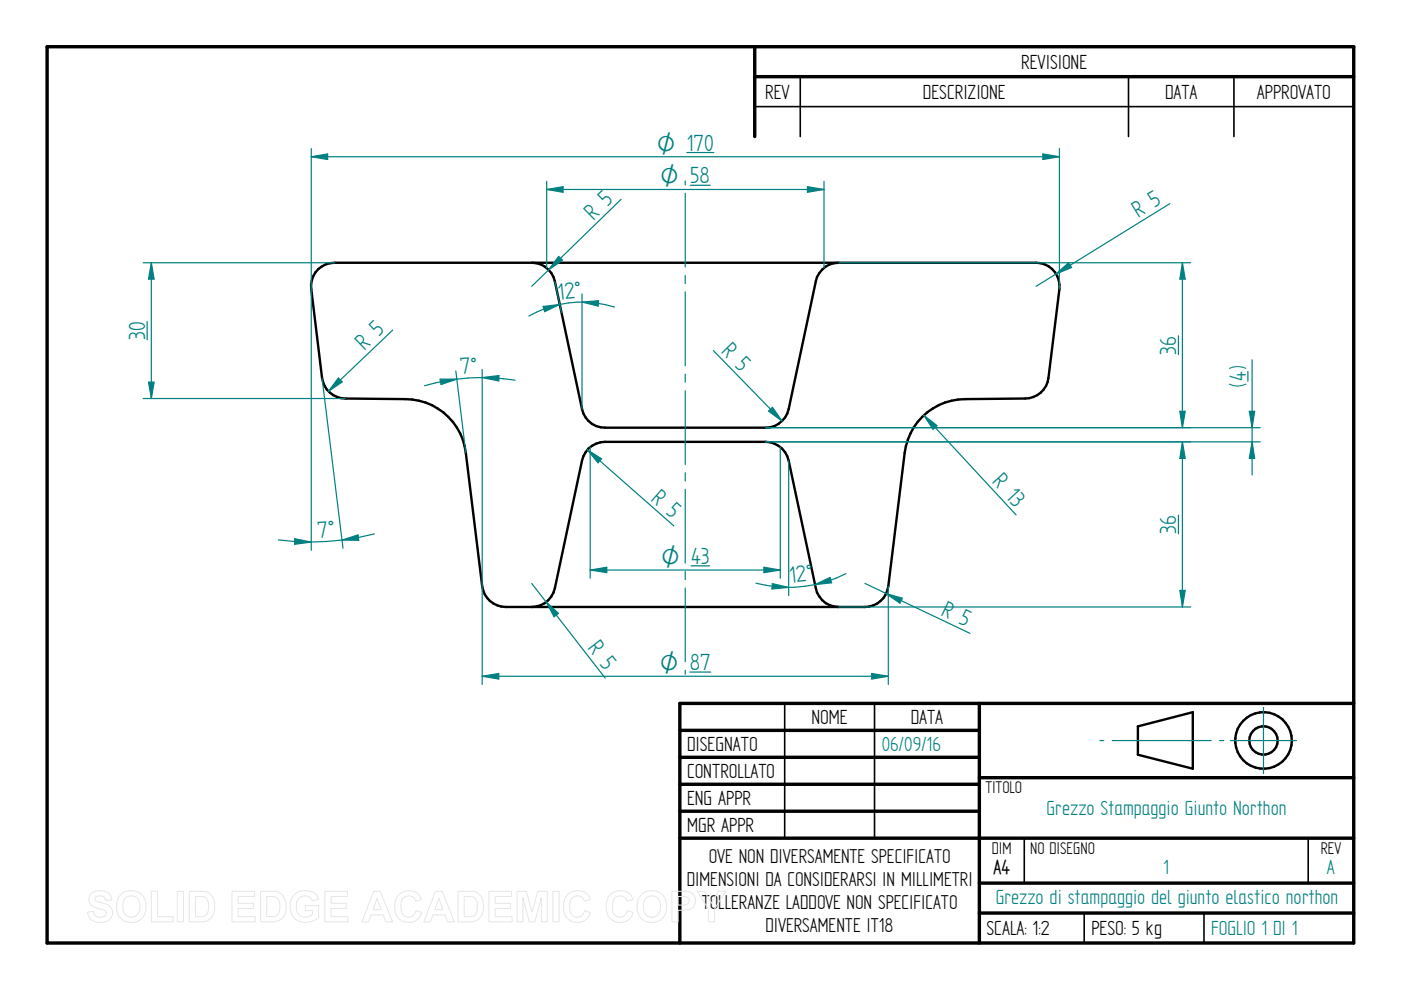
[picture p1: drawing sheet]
<svg xmlns="http://www.w3.org/2000/svg" width="297mm" height="210mm" viewBox="0 0 297 210" stroke-linecap="round" stroke-linejoin="round" font-family="sans-serif">
<g fill="none" stroke="#000" stroke-width=".72">
<path d="M10 9.9h277v190h-277zM160 9.9v19.1M160 16.3h127M144.1 154.9h63.5M207.6 149.1v50.8M287 149.1h-142.9v50.8M144.1 160.6h63.5M144.1 166.3h63.5M144.1 172h63.5M144.1 177.7h142.9M207.6 164.9h79.4M207.6 187.2h79.4"/>
<path d="M207.6 193.6h79.4"/>
</g>
<path d="M169.7 16.3v12.7M239.3 16.3v12.7M261.6 16.3v12.7M160 22.6h127M166.4 149.1v28.6M185.4 149.1v28.6M217.2 177.8v9.4M277.4 177.8v9.4M229.9 193.6v6.3M255.3 193.6v6.3" fill="none" stroke="#000" stroke-width=".34"/>
<g fill="none" stroke="#000" stroke-width=".51">
<path d="M67.5 57a5 5 0 0 1 3.4-1.3h148.8a5 5 0 0 1 4.9 5.6l-2.3 18.8a5 5 0 0 1-4.9 4.4l-12.8 .1a12.9 12.9 0 0 0-12.8 11.4l-3.5 28.3a5 5 0 0 1-4.9 4.4h-76.2a5 5 0 0 1-5-4.4l-3.4-28.3a13 13 0 0 0-12.8-11.4l-12.8-.1a5 5 0 0 1-4.9-4.4l-2.3-18.8a5.1 5.1 0 0 1 1.5-4.3zM112.7 55.7a5 5 0 0 1 4.9 3.9l5.8 27.1a4.9 4.9 0 0 0 4.9 4h34a5 5 0 0 0 4.9-4l5.8-27.1a4.9 4.9 0 0 1 4.8-3.9M112.7 128.7a5 5 0 0 0 4.9-4l5.8-27a4.9 4.9 0 0 1 4.9-4h34a5.1 5.1 0 0 1 4.9 4l5.8 27a4.9 4.9 0 0 0 4.8 4M241.3 154l11.6-3v12l-11.6-3z"/>
<circle cx="267.9" cy="157" r="3"/>
<circle cx="267.9" cy="157" r="6"/>
</g>
<g fill="none" stroke="#008080" stroke-width=".25">
<path d="M145.3 38.4v.8M145.3 41v15.6M145.3 58.4v1.7M223.9 58.1l2.7-2.4 .6 1zM248 43.2l-28.3 17.5M145.3 61.9v15.7M145.3 79.3v1.7M145.3 82.8v15.7M145.3 100.2v1.8M145.3 103.8v15.6M145.3 121.2v1.7M145.3 124.7v15.6"/>
<path d="M145.3 142.1v.9M233.2 157h.8M235.8 157h21M258.6 157h.9M260.9 157h14M267.9 150v14"/>
</g>
<path d="M223.9 58.1l2.7-2.4 .6 1z" fill="#008080"/>
<path d="M195.9 88.1l19.5 21.1M195.9 88.1l2.8 2.2-.9 .7z" fill="none" stroke="#008080" stroke-width=".25"/>
<path d="M195.9 88.1l2.8 2.2-.9 .7z" fill="#008080"/>
<path d="M183.4 123.7l22.3 10.6M187.9 125.9l3.4 .9-.5 1.1z" fill="none" stroke="#008080" stroke-width=".25"/>
<path d="M187.9 125.9l3.4 .9-.5 1.1z" fill="#008080"/>
<path d="M112.7 123.7l15.6 20.1M115.8 127.6l2.6 2.4-.9 .8z" fill="none" stroke="#008080" stroke-width=".25"/>
<path d="M115.8 127.6l2.6 2.4-.9 .8z" fill="#008080"/>
<path d="M124.5 95.4l18.4 16.1M124.5 95.4l3 1.9-.7 .8z" fill="none" stroke="#008080" stroke-width=".25"/>
<path d="M124.5 95.4l3 1.9-.7 .8z" fill="#008080"/>
<path d="M151.3 74.3l14.5 15M162.9 87.2l.9-.8 2 2.9z" fill="none" stroke="#008080" stroke-width=".25"/>
<path d="M162.9 87.2l.9-.8 2 2.9z" fill="#008080"/>
<path d="M118.4 54.4l.8 .8-2.9 2zM131.7 42.2l-19 18.5" fill="none" stroke="#008080" stroke-width=".25"/>
<path d="M118.4 54.4l.8 .8-2.9 2z" fill="#008080"/>
<path d="M66 31.5v29.8M145.6 32.3h5.7M221.1 32.6l3.5 .6-3.5 .6zM224.6 31.5v29.8" fill="none" stroke="#008080" stroke-width=".25"/>
<path d="M221.1 32.6l3.5 .6-3.5 .6z" fill="#008080"/>
<path d="M66 33.2l3.5-.6v1.2z" fill="none" stroke="#008080" stroke-width=".25"/>
<path d="M66 33.2l3.5-.6v1.2z" fill="#008080"/>
<path d="M66 33.2h158.6M177.8 55.7h74.7M249.8 71.2v4M162.3 90.7h90.2M250.1 87.2h1.2l-.6 3.5z" fill="none" stroke="#008080" stroke-width=".25"/>
<path d="M250.1 87.2h1.2l-.6 3.5z" fill="#008080"/>
<path d="M250.7 55.7l.6 3.5h-1.2z" fill="none" stroke="#008080" stroke-width=".25"/>
<path d="M250.7 55.7l.6 3.5h-1.2z" fill="#008080"/>
<path d="M250.7 55.7v35M162.3 93.7h90.2M250.7 93.7l.6 3.5h-1.2zM249.8 109.2v4M177.8 128.7h74.7" fill="none" stroke="#008080" stroke-width=".25"/>
<path d="M250.7 93.7l.6 3.5h-1.2z" fill="#008080"/>
<path d="M250.1 125.2h1.2l-.6 3.5z" fill="none" stroke="#008080" stroke-width=".25"/>
<path d="M250.1 125.2h1.2l-.6 3.5z" fill="#008080"/>
<path d="M264.6 78.7v2.1M162.3 90.7h104.9M162.3 93.7h104.9M250.7 93.7v35M264.9 87.2h1.1l-.5 3.5z" fill="none" stroke="#008080" stroke-width=".25"/>
<path d="M260.6 78.1a4.2 4.2 0 0 1 3.6 0M260.6 81.4a3.9 3.9 0 0 0 3.6 0" fill="none" stroke="#008080" stroke-width=".21"/>
<path d="M264.9 87.2h1.1l-.5 3.5z" fill="#008080"/>
<path d="M265.5 93.7l.5 3.5h-1.1z" fill="none" stroke="#008080" stroke-width=".25"/>
<path d="M265.5 93.7l.5 3.5h-1.1z" fill="#008080"/>
<path d="M30.3 55.7h40.6M32.1 55.7l.6 3.5h-1.2zM31.2 68.2v3.9M265.5 76.3v24.4M30.3 84.5h42.9" fill="none" stroke="#008080" stroke-width=".25"/>
<path d="M32.1 55.7l.6 3.5h-1.2z" fill="#008080"/>
<path d="M31.5 81h1.2l-.6 3.5z" fill="none" stroke="#008080" stroke-width=".25"/>
<path d="M31.5 81h1.2l-.6 3.5z" fill="#008080"/>
<path d="M32.1 55.7v28.8M102.2 124.3v20.8M188.3 124.3v20.8M102.2 143.4l3.5-.6v1.2zM146.3 142.5h4.4" fill="none" stroke="#008080" stroke-width=".25"/>
<path d="M102.2 143.4l3.5-.6v1.2z" fill="#008080"/>
<path d="M184.8 142.8l3.5 .6-3.5 .6z" fill="none" stroke="#008080" stroke-width=".25"/>
<path d="M184.8 142.8l3.5 .6-3.5 .6z" fill="#008080"/>
<path d="M115.9 38.4v18.4M146.3 39.3h4.3M174.7 38.4v18.4M115.9 40.2l3.5-.6v1.2zM102.2 143.4h86.1" fill="none" stroke="#008080" stroke-width=".25"/>
<path d="M115.9 40.2l3.5-.6v1.2z" fill="#008080"/>
<path d="M171.2 39.6l3.5 .6-3.5 .6z" fill="none" stroke="#008080" stroke-width=".25"/>
<path d="M171.2 39.6l3.5 .6-3.5 .6z" fill="#008080"/>
<path d="M115.9 40.2h58.8M125.1 94.8v27.8M165.4 94.8v27.8M146.5 120h3.9M162 120.3l3.4 .6-3.4 .5z" fill="none" stroke="#008080" stroke-width=".25"/>
<path d="M162 120.3l3.4 .6-3.4 .5z" fill="#008080"/>
<path d="M125.1 120.9l3.5-.6v1.1z" fill="none" stroke="#008080" stroke-width=".25"/>
<path d="M125.1 120.9l3.5-.6v1.1z" fill="#008080"/>
<path d="M96.6 78.7l2.2 17.3M102.2 78.3v46M102.2 80.1l3.6-.5-.1 1.2zM125.1 120.9h40.3" fill="none" stroke="#008080" stroke-width=".25"/>
<path d="M102.2 80.1l3.6-.5-.1 1.2z" fill="#008080"/>
<path d="M93.3 80.4h3.6l-3.4 1.1z" fill="none" stroke="#008080" stroke-width=".25"/>
<path d="M93.3 80.4h3.6l-3.4 1.1z" fill="#008080"/>
<path d="M117.6 59.6l1.4 6.7M123.4 62.3v24.4M123.4 64.1l3.5-.3-.1 1.1zM109.2 80.6a43.6 43.6 0 0 0-19.2 1.2" fill="none" stroke="#008080" stroke-width=".25"/>
<path d="M123.4 64.1l3.5-.3-.1 1.1z" fill="#008080"/>
<path d="M115.1 65l3.6-.4-3.2 1.5z" fill="none" stroke="#008080" stroke-width=".25"/>
<path d="M115.1 65l3.6-.4-3.2 1.5z" fill="#008080"/>
<path d="M130.3 65.1a22.9 22.9 0 0 0-18.2 1.9M167.2 97.7v28.6M163.7 123.7l3.5 .8-3.5 .4z" fill="none" stroke="#008080" stroke-width=".25"/>
<path d="M163.7 123.7l3.5 .8-3.5 .4z" fill="#008080"/>
<path d="M172.8 124l3.2-1.6 .3 1.2z" fill="none" stroke="#008080" stroke-width=".25"/>
<path d="M172.8 124l3.2-1.6 .3 1.2z" fill="#008080"/>
<path d="M66 61.3v55.4M68.3 80.1l4.4 36.1M62.5 114.2l3.5 .7-3.5 .5zM179.4 121.6a27.2 27.2 0 0 1-19.1 2.1" fill="none" stroke="#008080" stroke-width=".25"/>
<path d="M62.5 114.2l3.5 .7-3.5 .5z" fill="#008080"/>
<path d="M72.5 114.5l3.4-1.1 .2 1.2z" fill="none" stroke="#008080" stroke-width=".25"/>
<path d="M72.5 114.5l3.4-1.1 .2 1.2z" fill="#008080"/>
<path d="M83.3 70l-13.7 13M71.8 80.1l.8 .9-3 2zM79.4 113.2a54.2 54.2 0 0 1-20.4 1.3" fill="none" stroke="#008080" stroke-width=".25"/>
<path d="M71.8 80.1l.8 .9-3 2z" fill="#008080"/>
<g fill="none" stroke="#e6e6e6" stroke-width=".21">
<path d="M19.3 189.5a3.1 3.1 0 0 1 4 .2l.4 1.1-1.3 .1a1.28 1.28 0 0 0-1-1 1.28 1.28 0 0 0-1.3 .5v.4a5.6 5.6 0 0 0 2.5 1 1.98 1.98 0 0 1 1.2 2.3 1.98 1.98 0 0 1-2.2 1.5 2.48 2.48 0 0 1-3-2.2l1.2-.1a1.44 1.44 0 0 0 1.3 1.2 1.44 1.44 0 0 0 1.5-.9 1.18 1.18 0 0 0-1.4-.9 2.36 2.36 0 0 1-2.4-2l.1-.7zM25.8 189.5a3.3 3.3 0 0 1 3.9-.1 3.3 3.3 0 0 1 1.2 3.8 3.2 3.2 0 0 1-3.8 2.3 3.2 3.2 0 0 1-2.4-3.7 3 3 0 0 1 1.1-2.3zM26.5 190.5a1.87 1.87 0 0 1 2.2-.4 1.87 1.87 0 0 1 1 2.1 1.87 1.87 0 0 1-1.8 2.3 1.87 1.87 0 0 1-1.9-2.3l.1-.8zM32.1 189h1.3v5.4h3.3v1.1h-4.6zM37.6 189h1.3v6.5h-1.3zM40.1 189h2.4a2.79 2.79 0 0 1 3 3.3 2.79 2.79 0 0 1-2.9 3.2h-2.5zM41.4 190.1a2.64 2.64 0 0 1 2.5 .5 3.3 3.3 0 0 1-.3 3.5l-.8 .2-1.4 .1zM49.2 189h4.8v1.1h-3.5v1.4h3.2v1.1h-3.2v1.8h3.6v1.1h-4.9zM55.2 189h2.4a2.79 2.79 0 0 1 3.1 3.3 2.79 2.79 0 0 1-3 3.2h-2.5zM56.6 190.1a2.64 2.64 0 0 1 2.4 .5 3.3 3.3 0 0 1-.3 3.5l-.8 .2-1.3 .1zM62.3 189.8a3.6 3.6 0 0 1 4.6-.2l.6 1.1-1.3 .3a1.8 1.8 0 0 0-2.2-1 1.8 1.8 0 0 0-1.2 2.1 2.01 2.01 0 0 0 1.1 2.2 2.01 2.01 0 0 0 2.3-.4v-.8h-1.5v-1.1h2.9v2.6a3.8 3.8 0 0 1-5.5-.3 4 4 0 0 1 .2-4.5zM68.9 189h4.8v1.1h-3.5v1.4h3.2v1.1h-3.2v1.8h3.6v1.1h-4.9z"/>
<path d="M79.2 189h1.4l2.6 6.5h-1.4l-.6-1.5h-2.5l-.6 1.5h-1.4zM79.9 190.5l.9 2.4h-1.7zM84.5 189.7a2.87 2.87 0 0 1 4.9 1.1l-1.3 .3a1.6 1.6 0 0 0-1.8-1.1 1.6 1.6 0 0 0-1.3 1.7 2.19 2.19 0 0 0 1.3 2.7 1.55 1.55 0 0 0 1.9-1.3l1.2 .4a2.93 2.93 0 0 1-3.4 2 2.93 2.93 0 0 1-2.3-3.3v-.6a3.2 3.2 0 0 1 .8-1.9zM92.3 189h1.4l2.6 6.5h-1.4l-.5-1.5h-2.6l-.5 1.5h-1.4zM93 190.5l.9 2.4h-1.7zM97.1 189h2.4a2.79 2.79 0 0 1 3 3.3 2.79 2.79 0 0 1-2.9 3.2h-2.5zM98.4 190.1a2.64 2.64 0 0 1 2.4 .5 3.3 3.3 0 0 1-.2 3.5l-.9 .2-1.3 .1zM103.7 189h4.8v1.1h-3.5v1.4h3.2v1.1h-3.2v1.8h3.6v1.1h-4.9zM109.6 189h2l1.2 4.4 1.2-4.4h2v6.5h-1.2v-5.2l-1.4 5.2h-1.2l-1.3-5.2v5.2h-1.3zM117.2 189h1.3v6.5h-1.3zM120.3 189.7a2.87 2.87 0 0 1 4.8 1.1l-1.2 .3a1.6 1.6 0 0 0-1.9-1.1 1.6 1.6 0 0 0-1.2 1.7 2.19 2.19 0 0 0 1.3 2.7 1.55 1.55 0 0 0 1.8-1.3l1.3 .4a2.93 2.93 0 0 1-3.5 2 2.93 2.93 0 0 1-2.2-3.3v-.6a3.2 3.2 0 0 1 .8-1.9zM129.3 189.7a2.87 2.87 0 0 1 4.9 1.1l-1.2 .3a1.6 1.6 0 0 0-1.9-1.1 1.6 1.6 0 0 0-1.3 1.7 2.19 2.19 0 0 0 1.3 2.7 1.55 1.55 0 0 0 1.9-1.3l1.2 .4a2.93 2.93 0 0 1-3.4 2 2.93 2.93 0 0 1-2.3-3.3l.1-.6a3.2 3.2 0 0 1 .7-1.9z"/>
<path d="M136.2 189.5a3.3 3.3 0 0 1 3.9-.1 3.3 3.3 0 0 1 1.1 3.8 3.2 3.2 0 0 1-3.7 2.3 3.2 3.2 0 0 1-2.4-3.7 3 3 0 0 1 1.1-2.3zM136.9 190.5a1.87 1.87 0 0 1 2.2-.4 1.87 1.87 0 0 1 .9 2.1 1.87 1.87 0 0 1-1.8 2.3 1.87 1.87 0 0 1-1.8-2.3l.1-.8zM142.4 189h2.1a2.5 2.5 0 0 1 2.7 1 2.08 2.08 0 0 1-.1 2.2 2.08 2.08 0 0 1-2.1 .8h-1.2v2.5h-1.4zM143.8 190.1h.6a1.28 1.28 0 0 1 1.7 .9 1.22 1.22 0 0 1-1.6 .9h-.7zM147.8 189h1.5l1.6 2.5 1.4-2.5h1.6l-2.4 3.7v2.8h-1.3v-2.8z"/>
</g>
<g font-size="5.6" fill="#008080">
<text x="125.8" y="46.8" transform="rotate(-44 125.8 46.8)">R 5</text>
<text x="241.3" y="46.3" transform="rotate(-32 241.3 46.3)">R 5</text>
<text x="118.4" y="63.6" transform="rotate(-6 118.4 63.6)">12°</text>
<text x="30.8" y="72.1" transform="rotate(-90 30.8 72.1)">30</text>
<text x="77.3" y="74.4" transform="rotate(-44 77.3 74.4)">R 5</text>
<text x="152.7" y="74.6" transform="rotate(46 152.7 74.6)">R 5</text>
<text x="249.4" y="75.2" transform="rotate(-90 249.4 75.2)">36</text>
<text x="97.7" y="79.4" transform="rotate(-3 97.7 79.4)">7°</text>
<text x="264.2" y="80.8" transform="rotate(-90 264.2 80.8)">4</text>
<text x="137.9" y="106" transform="rotate(41 137.9 106)">R 5</text>
<text x="210.2" y="102.2" transform="rotate(47 210.2 102.2)">R 13</text>
<text x="249.4" y="113.2" transform="rotate(-90 249.4 113.2)">36</text>
<text x="67.4" y="114" transform="rotate(-3 67.4 114)">7°</text>
<text x="167.5" y="123.6" transform="rotate(-6 167.5 123.6)">12°</text>
<text x="199.3" y="130.3" transform="rotate(25 199.3 130.3)">R 5</text>
<text x="124.5" y="137.4" transform="rotate(52 124.5 137.4)">R 5</text>
</g>
<g font-size="5.4" fill="#008080">
<text x="139.3" y="32.3">O 170</text>
<text x="140" y="39.3">O 58</text>
<text x="140.2" y="120">O 43</text>
<text x="139.9" y="142.5">O 87</text>
</g>
<g font-size="4.9">
<text x="216.5" y="14.6">REVISIONE</text>
<text x="162.2" y="20.9">REV</text>
<text x="195.7" y="20.9">DESCRIZIONE</text>
<text x="247" y="20.9">DATA</text>
<text x="266.5" y="20.9">APPROVATO</text>
<text x="172" y="153.5">NOME</text>
<text x="193.1" y="153.5">DATA</text>
<text x="145.7" y="159.2">DISEGNATO</text>
<text x="145.7" y="164.9">CONTROLLATO</text>
<text x="145.7" y="170.6">ENG APPR</text>
<text x="145.7" y="176.3">MGR APPR</text>
<text x="209.2" y="198.2">SCALA: 1:2</text>
<text x="231.4" y="198.2">PESO: 5 kg</text>
</g>
<g font-size="4.9" fill="#008080">
<text x="186.9" y="159.2">06/09/16</text>
<text x="221.9" y="172.8">Grezzo Stampaggio Giunto Northon</text>
<text x="246.6" y="185.3">1</text>
<text x="281.3" y="185.3">A</text>
<text x="211.1" y="191.7">Grezzo di stampaggio del giunto elastico northon</text>
<text x="256.8" y="198.3">FOGLIO 1 DI 1</text>
</g>
<g font-size="4.8">
<text x="150.3" y="182.9">OVE NON DIVERSAMENTE SPECIFICATO</text>
<text x="210.6" y="185.2">A4</text>
<text x="145.6" y="187.8">DIMENSIONI DA CONSIDERARSI IN MILLIMETRI</text>
<text x="148.8" y="192.7">TOLLERANZE LADDOVE NON SPECIFICATO</text>
<text x="162.3" y="197.6">DIVERSAMENTE IT18</text>
</g>
<g font-size="4.1">
<text x="208.9" y="168.1">TITOLO</text>
<text x="210.3" y="181">DIM</text>
<text x="218.4" y="181">NO DISEGNO</text>
<text x="280" y="181">REV</text>
</g>
</svg>
